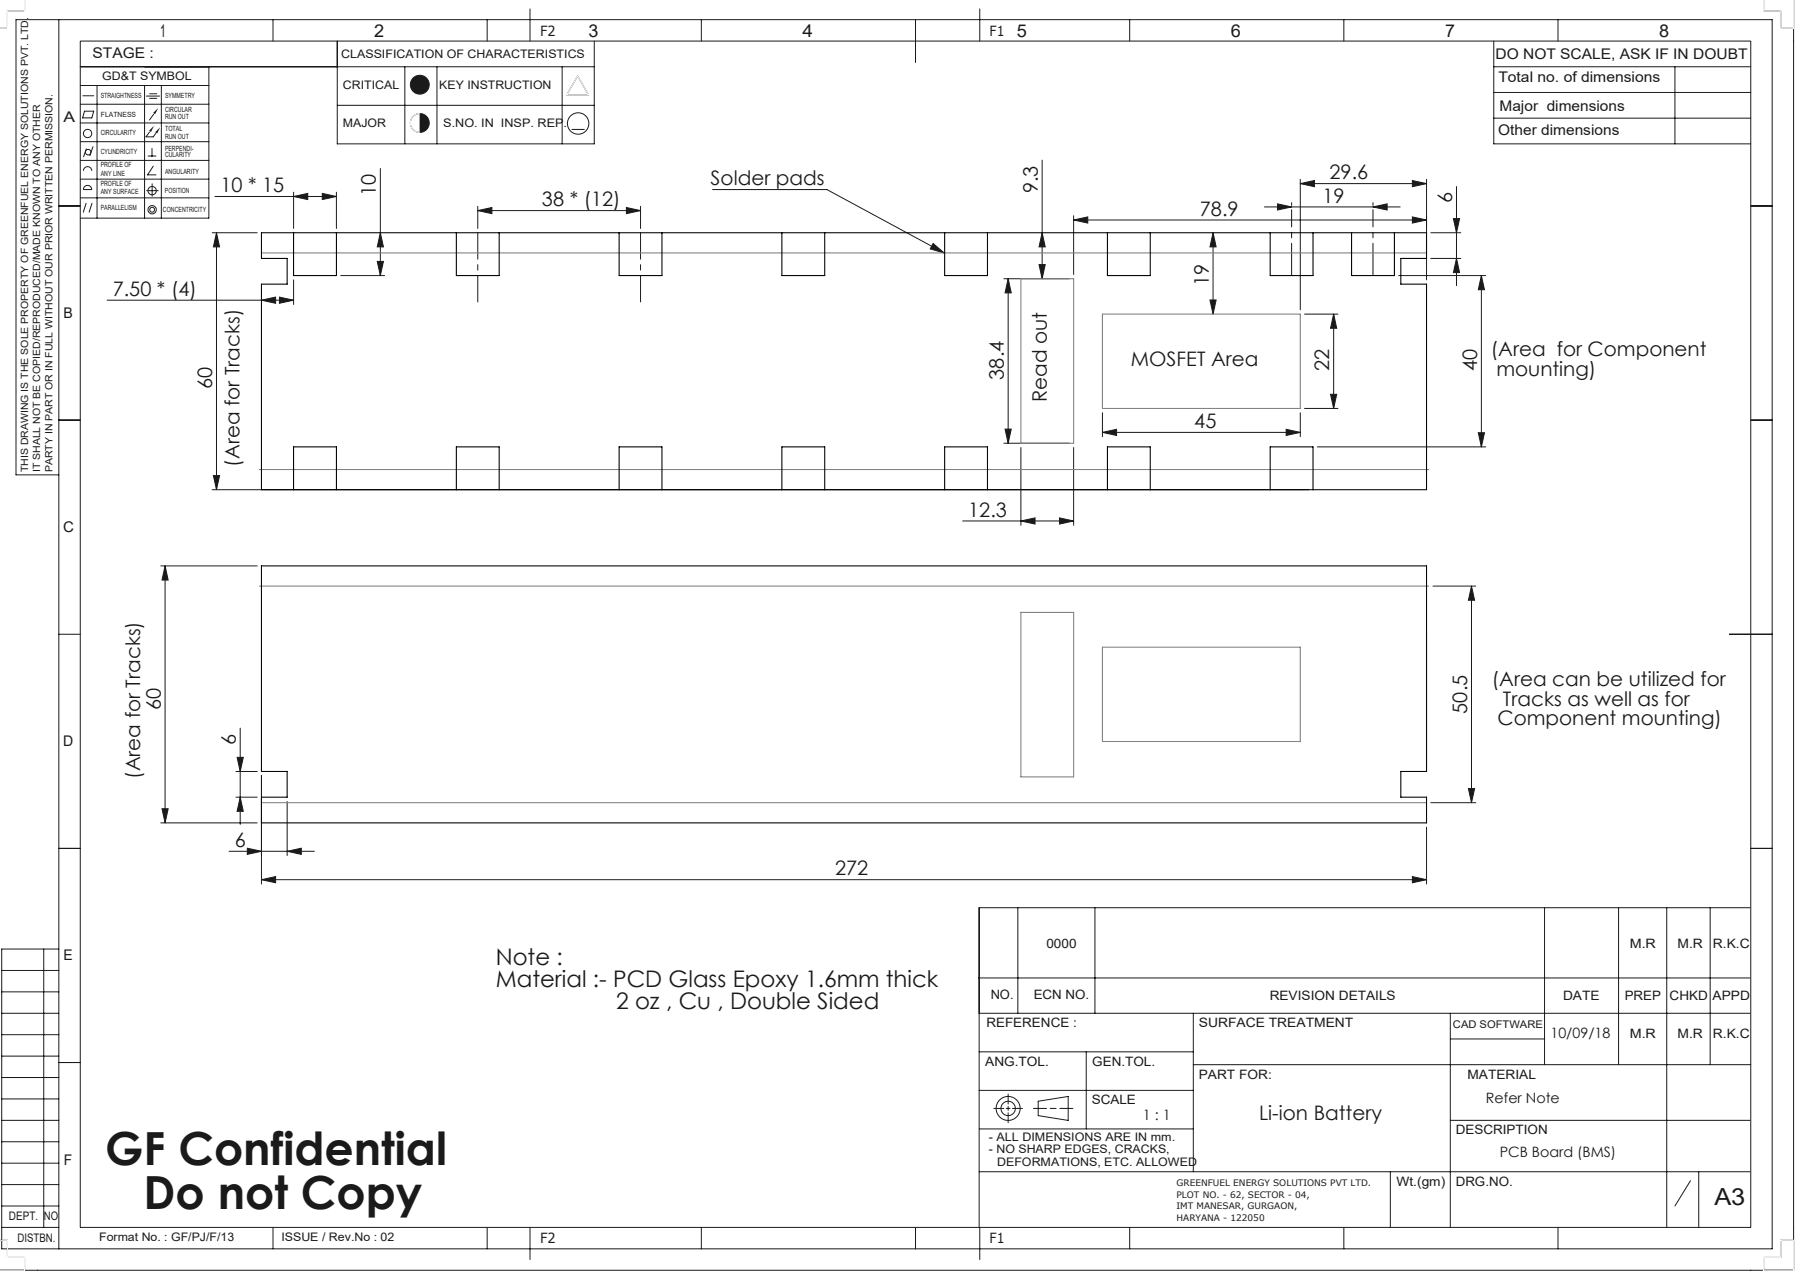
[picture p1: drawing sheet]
<svg xmlns="http://www.w3.org/2000/svg" width="420mm" height="297mm" viewBox="0 0 420 297" stroke-linecap="round" stroke-linejoin="round" font-family="sans-serif">
<g fill="none" stroke="#191924" stroke-width=".23">
<path d="M5.7 0v2.6h-4v4h-1.8M411.7 0v2.6h4v4h3M418.7 -.1v296.7h-418.8M13.7 4.6v287M18.7 9.6h390v277h-390zM18.7 15.6h120M18.7 20h30.1M22.7 20v30.9M33.7 20v30.9M37.7 20v30.9M48.8 15.6v35.3h-30.1M63.7 4.6v5"/>
<path d="M78.7 9.6v24h60v-24M94.5 15.6v18M102 15.6v18M113.7 4.6v5M123.7 2.1v7.5M131.2 15.6v18M134.8 17.8l2.6 4.4h-5.1zM163.7 4.6v5M213.7 4.6v10M228.7 2.1v7.5M263.7 4.6v5M313.7 4.6v5"/>
<path d="M348.7 15.6h60M348.7 9.6v24h60M363.7 4.6v5M391 15.6v18M18.7 24.3h30.1M18.7 28.7h30.1M18.7 33.1h30.1M18.7 37.5h30.1M19.3 22.4h2.6M19.5 39.9a.97 .97 0 0 1 .9-1 .97 .97 0 0 1 1 1M19.7 26h2.2l-.5 1.5h-2.1zM20.2 34.8l-.7 1.8"/>
<path d="M21.7 34.3l-.7 2.1M34.2 22.4h3.1M34.6 36.4h1.8M34.9 23h1.7M34.9 21.9h1.7M35 30.7l-.9 1.3h1.7l.6-1M35.5 34.7v1.7M35.8 38.8l-1.3 2h1.9M36 26.5l-1.1 1.5M78.7 24.6h60M98 26.5v4.4M133.5 30.2h2.9"/>
<path d="M348.7 27.6h60M348.7 21.6h60M13.7 48.1h5M18.7 41.8h30.1M18.7 46.2h30.1M19.7 43.6a.97 .97 0 0 1 1.1-.2 .97 .97 0 0 1 .6 .9h-1.9zM20.1 47.5l-.7 2M21.5 47.5l-.7 2M34.2 44.5h2.7M35.5 42.9v2.9M408.7 48.1h5M13.7 98.1h5"/>
<path d="M408.7 98.1h5M13.7 110.9h-10v-106.3h410v287h-413.3v-70h13.3M13.7 148.1h5M403.7 148.1h10M13.7 198.1h5M408.7 198.1h5M237.6 211.9v24.7M255.6 211.9v24.7M360.6 211.9v36.7M377.9 211.9v36.7M389.1 211.9v74.7M399.3 211.9v36.7"/>
<path d="M408.6 211.9h-180v74.7M.4 236.6h13.3M.4 231.6h13.3M.4 226.6h13.3M10.2 221.6v65M228.6 236.6h180M228.6 228.3h180M278.6 236.6v37M338.6 236.6v50M.4 241.6h13.3M.4 246.6h13.3M.4 256.6h13.3"/>
<path d="M.4 251.6h13.3M13.7 248.1h5M228.6 254.6h50M228.6 245.6h50M232 258.8h2.3M234.9 258.8h.9M235.4 255.5v2.3M235.4 258.4v.9M235.4 259.8v2.4M236.4 258.8h2.3M241.3 258.8h3M242.4 257.1l7-1.1v5.6l-7-1.1z"/>
<path d="M245.2 258.8h1.4M247.4 258.8h3.1M253.6 245.6v18M278.6 248.6h130.1M338.6 242.6h22M.4 266.6h13.3M.4 261.6h13.3M.4 271.6h13.3M.4 276.6h13.3M228.6 273.6h180M228.7 263.6h49.9M324.6 273.6v13"/>
<path d="M338.6 261.6h70M394.7 275.7l-3.7 5.9M396.6 273.6v13M-.1 289.6h1.8v4h4v3M.4 281.6h13.3M.4 286.6h13.3M63.7 286.6v5M113.7 286.6v5M123.7 286.6v7.5M163.7 286.6v5M213.7 286.6v5M228.7 286.6v7.5"/>
<path d="M263.7 286.6v5M313.7 286.6v5M363.7 286.6v5M418.7 289.6h-3v4h-4v3"/>
<circle cx="98" cy="19.8" r="2.2"/>
<circle cx="20.4" cy="31.2" r=".97"/>
<circle cx="20.6" cy="35.5" r=".65"/>
<circle cx="98" cy="28.7" r="2.2"/>
<circle cx="135" cy="28.8" r="2.5"/>
<circle cx="35.5" cy="44.5" r=".97"/>
<circle cx="35.5" cy="49" r=".97"/>
<circle cx="35.5" cy="49" r=".56"/>
<circle cx="235.4" cy="258.8" r="2.8"/>
<circle cx="235.4" cy="258.8" r="1.68"/>
</g>
<path d="M5.7 0v2.6h-4v4h-1.8M411.7 0v2.6h4v4h3v-6.6M134.8 17.8l2.6 4.4h-5.1zM34.8 30.5l1.2-1.1-.8 1.4zM35.8 26.4l1.1-1.2-.7 1.5zM36.2 30.9l1.2-1.2-.7 1.5zM96.5 27.2l.7-.5 .8-.2v4.4a2.2 2.2 0 0 1-2-1.3 2.2 2.2 0 0 1 .5-2.4zM-.1 289.6h1.8v4h4v3h-5.8M415.7 289.6h3v7h-7v-3h4z" fill="none" stroke="#fff" stroke-width=".23"/>
<path d="M95.8 19.8a2.2 2.2 0 0 0 4.4 0 2.2 2.2 0 0 0-4.4 0zM98 26.5v4.4l.8-.1 .7-.5 .5-.8 .2-.8-.2-.8-.4-.7-.8-.5zM34.8 30.5l1.2-1.1-.8 1.4zM35.8 26.4l1.1-1.2-.7 1.5zM36.2 30.9l1.2-1.2-.7 1.5z" fill-rule="evenodd" fill="#191924"/>
<g fill="none" stroke="#191924" stroke-width=".23">
<path d="M88.8 39.3v25M243.3 37.4v27.7M49.5 54.3h10.5M50.2 45.9h28.3M50.5 54.3l.8 3.3h-1.5zM50.5 54.3v60M68.5 45.9l3.3-.7v1.4zM68.5 44.9v8.4M75.2 45.2l3.3 .7-3.3 .7zM78.5 44.9v8.4M88.8 54.3l.7 3.3h-1.4zM111.5 49.2l3.3-.7v1.4z"/>
<path d="M111.5 48.2v5.1M111.5 49.2h38M146.2 48.5l3.3 .7-3.3 .7zM149.5 48.2v5.1M166.4 44.3h26.6l27.4 14.8M217.9 56.9l2.5 2.2-3.2-1zM243.3 54.3l.7 3.3h-1.4zM250.7 51.4l3.3-.8v1.5zM250.7 50.4v13.7M250.7 51.4h82.3M283.2 54.3l.7 3.3h-1.4zM283.2 54.3v19"/>
<path d="M295.2 48.3h31.7M298.2 47.6l3.3 .7-3.3 .7zM301.5 47.3v.7M303.6 42.9l3.3-.7v1.4zM303.6 41.9v30.4M303.6 42.9h29.4M320.5 48.3l3.3-.7v1.4zM320.5 47.3v.7M329.7 42.2l3.3 .7-3.3 .7zM329.7 50.6l3.3 .8-3.3 .7zM333 41.9v23.4M334 54.3h7"/>
<path d="M339.3 51h1.5l-.8 3.3zM340 43.6v23.1M25 70.1h43.5M61 70.1l3.3-.7v1.4zM65.2 69.4l3.3 .7-3.3 .7zM68.5 65.3v5.8M79.5 64.3h10.3M88.1 61h1.4l-.7 3.3zM234.4 65.1h15.3M235.4 65.1l.7 3.3h-1.5zM235.4 65.1v38.4M242.6 61.8h1.4l-.7 3.3z"/>
<path d="M282.5 70h1.4l-.7 3.3zM304.6 73.3h7.8M311.4 73.3l.7 3.3h-1.5zM311.4 73.3v22.1M326.5 64.3h20.3M334 60.3h7M340 60.3l.8 3.3h-1.5zM345.8 64.3l.8 3.3h-1.5zM345.8 64.3v40M257.4 96.4v5.6M303.6 96.4v5.6M304.6 95.4h7.8"/>
<path d="M310.6 92.1h1.5l-.7 3.3zM49.5 114.3h256M49.8 111h1.5l-.8 3.3zM234.4 103.5h15.3M234.6 100.2h1.5l-.7 3.3zM238.3 104.5v18.1M250.7 104.5v18.1M257.4 101l3.3-.8v1.5zM257.4 101h46.2M300.3 100.2l3.3 .8-3.3 .7zM307.5 104.3h39.3M345.1 101h1.5l-.8 3.3z"/>
<path d="M37.5 132.1h22.5M38.5 132.1l.8 3.3h-1.5zM38.5 132.1v60M224.8 121.6h25.9M238.3 121.6l3.3-.7v1.5zM247.3 120.9l3.4 .7-3.4 .8zM334.5 136.8h10M343.5 136.8l.8 3.3h-1.5zM343.5 136.8v50.6M333 147.6v32.5M55.4 176.8h1.4l-.7 3.3zM56.1 170v22.5"/>
<path d="M37.5 192.1h22.5M37.8 188.8h1.5l-.8 3.3zM53.5 198.8h19.9M55.1 180.1h4.9M55.1 186.1h4.9M56.1 186.1l.7 3.3h-1.4zM57.7 198l3.3 .8-3.3 .7zM61 181.1v25.3M67 198.8l3.3-.8v1.5zM67 187.1v12.7M333 193.1v13.3M334 187.4h10.5"/>
<path d="M342.8 184.1h1.5l-.8 3.3zM61 205.4l3.3-.7v1.4zM61 205.4h272M329.7 204.7l3.3 .7-3.3 .7z"/>
</g>
<path d="M111.5 54.3v16.2M149.5 54.3v16.2" fill="none" stroke="#191924" stroke-width=".23" stroke-dasharray="15.2 1.3 1.3 1.3" stroke-dashoffset="9.1"/>
<path d="M301.5 64.3v-15.3M320.5 64.3v-15.3" fill="none" stroke="#191924" stroke-width=".23" stroke-dasharray="15.2 1.3 1.3 1.3" stroke-dashoffset="7.7"/>
<path d="M61 59.1h272M238.3 65.1h12.4v38.4h-12.4zM257.4 73.3h46.2v22.1h-46.2zM60.5 109.6h273M60.5 136.8h273M238.3 143h12.4v38.4h-12.4zM257.4 151.1h46.2v22h-46.2zM61 187.4h272" fill="none" stroke="#808080" stroke-width=".25"/>
<g fill="#191924">
<path d="M217.9 56.9l2.5 2.2-3.2-1z"/>
<path d="M111.5 49.2l3.3-.7v1.4zM146.2 48.5l3.3 .7-3.3 .7zM298.2 47.6l3.3 .7-3.3 .7zM320.5 48.3l3.3-.7v1.4z"/>
<path d="M303.6 42.9l3.3-.7v1.4zM329.7 42.2l3.3 .7-3.3 .7zM257.4 101l3.3-.8v1.5zM300.3 100.2l3.3 .8-3.3 .7zM238.3 121.6l3.3-.7v1.5zM247.3 120.9l3.4 .7-3.4 .8zM61 70.1l3.3-.7v1.4zM65.2 69.4l3.3 .7-3.3 .7zM250.7 51.4l3.3-.8v1.5zM329.7 50.6l3.3 .8-3.3 .7zM61 205.4l3.3-.7v1.4zM329.7 204.7l3.3 .7-3.3 .7zM57.7 198l3.3 .8-3.3 .7zM67 198.8l3.3-.8v1.5z"/>
<path d="M88.1 61h1.4l-.7 3.3zM88.8 54.3l.7 3.3h-1.4z"/>
<path d="M242.6 61.8h1.4l-.7 3.3zM243.3 54.3l.7 3.3h-1.4zM340 60.3l.8 3.3h-1.5zM339.3 51h1.5l-.8 3.3zM282.5 70h1.4l-.7 3.3zM283.2 54.3l.7 3.3h-1.4z"/>
<path d="M345.8 64.3l.8 3.3h-1.5zM345.1 101h1.5l-.8 3.3zM235.4 65.1l.7 3.3h-1.5zM234.6 100.2h1.5l-.7 3.3zM311.4 73.3l.7 3.3h-1.5zM310.6 92.1h1.5l-.7 3.3zM50.5 54.3l.8 3.3h-1.5zM49.8 111h1.5l-.8 3.3zM343.5 136.8l.8 3.3h-1.5zM342.8 184.1h1.5l-.8 3.3zM38.5 132.1l.8 3.3h-1.5zM37.8 188.8h1.5l-.8 3.3zM55.4 176.8h1.4l-.7 3.3zM56.1 186.1l.7 3.3h-1.4z"/>
<path d="M68.5 45.9l3.3-.7v1.4zM75.2 45.2l3.3 .7-3.3 .7z"/>
</g>
<g fill="none" stroke="#000" stroke-width=".25">
<path d="M61 54.3h272v6h-6v6h6v48h-272v-48h6v-6h-6zM68.5 54.3v10h10v-10M106.5 54.3v10h10v-10M144.5 54.3v10h10v-10M182.5 54.3v10h10v-10M220.5 54.3v10h10v-10M258.5 54.3v10h10v-10M296.5 54.3v10h10v-10M315.5 54.3v10h10v-10M68.5 114.3v-10h10v10M106.5 114.3v-10h10v10M144.5 114.3v-10h10v10"/>
<path d="M182.5 114.3v-10h10v10M220.5 114.3v-10h10v10M258.5 114.3v-10h10v10M296.5 114.3v-10h10v10M61 132.1h272v48h-6v6h6v6h-272v-6h6v-6h-6z"/>
</g>
<g font-size="10.7" fill="#191924">
<text x="24.6" y="272">GF Confidential</text>
<text x="33.5" y="282.4">Do not Copy</text>
</g>
<text font-size="5.5" fill="#191924" x="400.2" y="281.3">A3</text>
<g font-size="5.3" fill="#191924">
<text x="115.7" y="225.3">Note :</text>
<text x="115.7" y="230.5">Material :- PCD Glass Epoxy 1.6mm thick</text>
<text x="143.8" y="235.6">2 oz , Cu , Double Sided</text>
</g>
<g font-size="4.7" fill="#191924">
<text x="310.4" y="41.9">29.6</text>
<text x="51.5" y="44.9">10 * 15</text>
<text x="87.8" y="45.8" transform="rotate(-90 87.8 45.8)">10</text>
<text x="165.9" y="43.2">Solder pads</text>
<text x="242.3" y="45.1" transform="rotate(-90 242.3 45.1)">9.3</text>
<text x="308.8" y="47.3">19</text>
<text x="339" y="47.4" transform="rotate(-90 339 47.4)">6</text>
<text x="126.5" y="48.2">38 * (12)</text>
<text x="280.1" y="50.4">78.9</text>
<text x="26.3" y="69.1">7.50 * (4)</text>
<text x="282.2" y="66.8" transform="rotate(-90 282.2 66.8)">19</text>
<text x="348.1" y="83.2">(Area for Component</text>
<text x="234.4" y="88.6" transform="rotate(-90 234.4 88.6)">38.4</text>
<text x="264" y="85.5">MOSFET Area</text>
<text x="310.3" y="86.7" transform="rotate(-90 310.3 86.7)">22</text>
<text x="344.8" y="86.7" transform="rotate(-90 344.8 86.7)">40</text>
<text x="349.3" y="87.7">mounting)</text>
<text x="49.5" y="90.8" transform="rotate(-90 49.5 90.8)">60</text>
<text x="244.4" y="93.9" transform="rotate(-90 244.4 93.9)">Read out</text>
<text x="278.8" y="99.9">45</text>
<text x="55.9" y="108.9" transform="rotate(-90 55.9 108.9)">(Area for Tracks)</text>
<text x="226" y="120.6">12.3</text>
<text x="348.3" y="160.2">(Area can be utilized for</text>
<text x="37.5" y="165.8" transform="rotate(-90 37.5 165.8)">60</text>
<text x="342.5" y="166.6" transform="rotate(-90 342.5 166.6)">50.5</text>
<text x="350.9" y="164.7">Tracks as well as for</text>
<text x="55.1" y="173.9" transform="rotate(-90 55.1 173.9)">6</text>
<text x="349.6" y="169.3">Component mounting)</text>
<text x="32.7" y="181.9" transform="rotate(-90 32.7 181.9)">(Area for Tracks)</text>
<text x="54.8" y="197.8">6</text>
<text x="195" y="204.4">272</text>
<text x="293.9" y="261.6">Li-ion Battery</text>
</g>
<g font-size="4.1" fill="#191924">
<text x="37.4" y="8.5">1</text>
<text x="87.4" y="8.5">2</text>
<text x="137.4" y="8.5">3</text>
<text x="187.4" y="8.5">4</text>
<text x="237.4" y="8.5">5</text>
<text x="287.4" y="8.5">6</text>
<text x="337.4" y="8.5">7</text>
<text x="387.4" y="8.5">8</text>
</g>
<g font-size="3.4" fill="#191924">
<text x="21.6" y="13.6">STAGE :</text>
<text x="349.2" y="13.8">DO NOT SCALE, ASK IF IN DOUBT</text>
<text x="349.8" y="19.2">Total no. of dimensions</text>
<text x="14.8" y="28.4">A</text>
<text x="350.1" y="25.8">Major dimensions</text>
<text x="349.8" y="31.6">Other dimensions</text>
<text x="14.8" y="74.2">B</text>
<text x="14.7" y="124.2">C</text>
<text x="14.7" y="174.2">D</text>
<text x="14.8" y="224.2">E</text>
<text x="14.9" y="271.9">F</text>
</g>
<g font-size="3.3" fill="#191924">
<text x="126.1" y="8.3">F2</text>
<text x="231" y="8.3">F1</text>
<text x="362" y="242.3">10/09/18</text>
<text x="346.9" y="257.6">Refer Note</text>
<text x="266.8" y="261.6">1 : 1</text>
<text x="350.1" y="270.1">PCB Board (BMS)</text>
<text x="126.1" y="290.3">F2</text>
<text x="231" y="290.3">F1</text>
</g>
<g font-size="3" fill="#191924">
<text x="244.3" y="221.4">0000</text>
<text x="380.5" y="221.4">M.R</text>
<text x="391.6" y="221.4">M.R</text>
<text x="399.9" y="221.4">R.K.C</text>
<text x="231.3" y="233.2">NO.</text>
<text x="241.3" y="233.3">ECN NO.</text>
<text x="296.4" y="233.5">REVISION DETAILS</text>
<text x="364.9" y="233.5">DATE</text>
<text x="379.3" y="233.5">PREP</text>
<text x="389.8" y="233.5">CHKD</text>
<text x="399.8" y="233.5">APPD</text>
<text x="230.3" y="239.9">REFERENCE :</text>
<text x="279.9" y="239.9">SURFACE TREATMENT</text>
<text x="380.5" y="242.4">M.R</text>
<text x="391.6" y="242.4">M.R</text>
<text x="399.9" y="242.4">R.K.C</text>
<text x="230" y="248.9">ANG.TOL.</text>
<text x="255" y="248.9">GEN.TOL.</text>
<text x="279.9" y="251.9">PART FOR:</text>
<text x="342.6" y="251.9">MATERIAL</text>
<text x="254.9" y="257.9">SCALE</text>
<text x="339.9" y="264.9">DESCRIPTION</text>
<text x="326" y="277">Wt.(gm)</text>
<text x="339.9" y="276.9">DRG.NO.</text>
</g>
<g font-size="2.7" fill="#191924">
<text x="79.7" y="13.4">CLASSIFICATION OF CHARACTERISTICS</text>
<text x="23.9" y="18.8">GD&amp;T SYMBOL</text>
<text x="80.1" y="20.7">CRITICAL</text>
<text x="102.6" y="20.9">KEY INSTRUCTION</text>
<text x="80.1" y="29.6">MAJOR</text>
<text x="103.5" y="29.6">S.NO. IN INSP. REP.</text>
<text x="230.9" y="269.3">- NO SHARP EDGES, CRACKS,</text>
<text x="230.9" y="266.4">- ALL DIMENSIONS ARE IN mm.</text>
<text x="232.8" y="272.4">DEFORMATIONS, ETC. ALLOWED</text>
<text x="2.1" y="284.8">DEPT.</text>
<text x="10.3" y="284.8">NO</text>
<text x="4.1" y="290">DISTBN.</text>
<text x="23.2" y="289.8">Format No. : GF/PJ/F/13</text>
<text x="65.7" y="289.8">ISSUE / Rev.No : 02</text>
</g>
<text font-size="2.5" fill="#191924" x="339.2" y="240">CAD SOFTWARE</text>
<g font-size="2.3" fill="#191924">
<text x="6.6" y="110.3" transform="rotate(-90 6.6 110.3)">THIS DRAWING IS THE SOLE PROPERTY OF GREENFUEL ENERGY SOLUTIONS PVT. LTD.</text>
<text x="9.4" y="110.3" transform="rotate(-90 9.4 110.3)">IT SHALL NOT BE COPIED/REPRODUCED/MADE KNOWN TO ANY OTHER</text>
<text x="12.2" y="110.3" transform="rotate(-90 12.2 110.3)">PARTY IN PART OR IN FULL WITHOUT OUR PRIOR WRITTEN PERMISSION.</text>
</g>
<g font-size="2.1" fill="#191924">
<text x="274.7" y="277">GREENFUEL ENERGY SOLUTIONS PVT LTD.</text>
<text x="274.7" y="279.7">PLOT NO. - 62, SECTOR - 04,</text>
<text x="274.7" y="282.3">IMT MANESAR, GURGAON,</text>
<text x="274.7" y="285">HARYANA - 122050</text>
</g>
<g font-size="1.7" fill="#191924">
<text x="23.5" y="22.8">STRAIGHTNESS</text>
<text x="38.5" y="22.8">SYMMETRY</text>
<text x="23.6" y="27.3">FLATNESS</text>
<text x="38.5" y="27.9">RUN OUT</text>
<text x="38.5" y="26.1">CIRCULAR</text>
<text x="23.5" y="36">CYLINDRICITY</text>
<text x="23.5" y="31.6">CIRCULARITY</text>
<text x="38.5" y="35.2">PERPENDI-</text>
<text x="38.5" y="32.3">RUN OUT</text>
<text x="38.5" y="30.6">TOTAL</text>
<text x="23.5" y="39">PROFILE OF</text>
<text x="23.5" y="41">ANY LINE</text>
<text x="38.5" y="36.8">CULARITY</text>
<text x="38.5" y="40.5">ANGULARITY</text>
<text x="23.5" y="43.4">PROFILE OF</text>
<text x="23.5" y="45.4">ANY SURFACE</text>
<text x="38.5" y="45">POSITION</text>
<text x="23.5" y="49.1">PARALLELISM</text>
<text x="38" y="49.4">CONCENTRICITY</text>
</g>
</svg>
